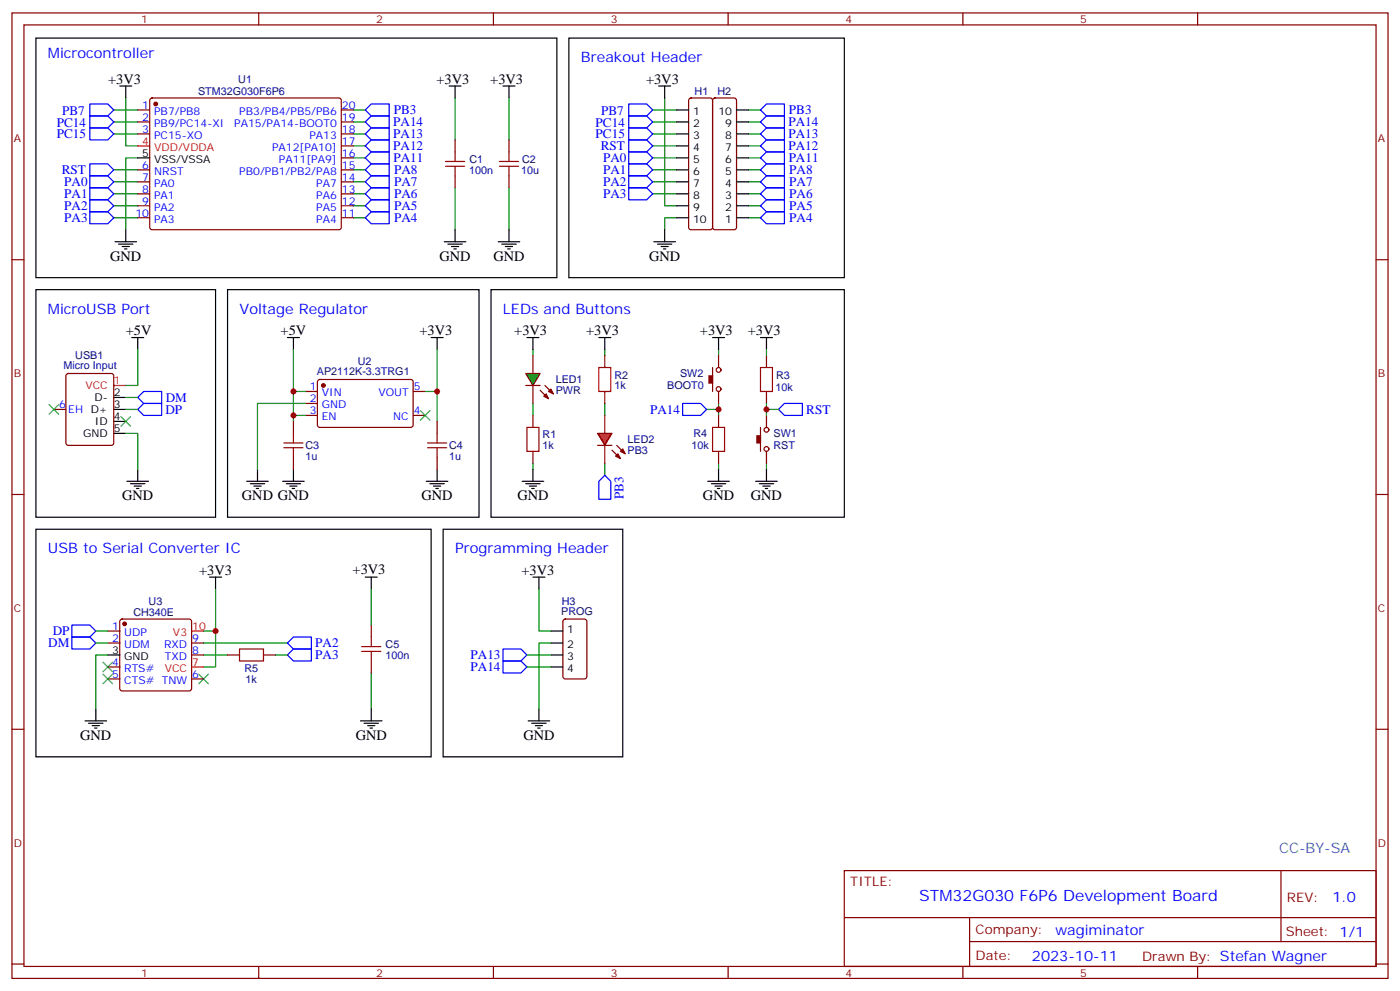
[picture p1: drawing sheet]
<svg xmlns="http://www.w3.org/2000/svg" width="412mm" height="292mm" viewBox="0 0 412 292" stroke-linecap="round" stroke-linejoin="round" font-family="sans-serif">
<g fill="none" stroke="#870000" stroke-width=".35">
<path d="M3.5 3.8h405.4v284.3h-405.4zM7.1 7.3h398.2v277.3h-398.2zM76.2 3.8v3.5M145.3 3.8v3.5M214.5 3.8v3.5M283.6 3.8v3.5M352.8 3.8v3.5M203.1 29.1l.5-.2h5.6l.5 .2 .2 .5v37.4l-.2 .5-.5 .2h-5.6l-.5-.3-.3-.4v-37.4zM210.1 29.1l.5-.2h5.7l.5 .2 .2 .5v37.4l-.3 .5-.4 .2h-5.7l-.5-.3-.2-.4v-37.4zM134.1 41.2v3.5M134.1 51.8v3.5M149.9 41.2v3.5"/>
<path d="M149.9 51.8v3.5M3.5 76.5h3.6M405.3 76.5h3.6M19.6 110.2l.5-.2h12.7l.7 .4v20.1l-.4 .6-13 .1-.6-.5-.1-20zM90 115.3h3.5M90 118.8h3.5M93.7 112l.5-.2h27.1l.4 .7-.1 12.9-.6 .5-27.1-.1-.4-.6v-12.7zM121.7 115.3h3.5M178.2 104.7v3.5M178.2 115.3v3.5M15.9 120.6h3.5M86.4 124.1v3.5"/>
<path d="M86.4 134.7v3.5M90 122.3h3.5M121.7 122.3h3.5M128.8 124.1v3.5M128.8 134.7v3.5M157 122.3v3.6M157 132.9v3.6M176 131.2h4.3M178.2 122.3v5.3M178.2 131.2v5.3M180.3 132.6l2.4 2.4M181.7 131.2l2.4 2.4"/>
<path d="M224 125.9v7M225.8 122.3v3.6M225.8 132.9v3.6M3.5 145.6h3.6M405.3 145.6h3.6M166 182.5l.5-.2h5.7l.6 .4 .1 16.5-.5 .7-5.9 .1-.6-.5-.1-16.5zM3.5 214.8h3.6M405.3 214.8h3.6M248.7 256.4h156.6v28.2h-156.6zM377.3 256.4v20.9M248.7 270.2h156.5M285.6 277.3h119.6"/>
<path d="M285.6 270.2v14.2M3.5 283.9h3.6M76.2 284.6v3.5M145.3 284.6v3.5M214.5 284.6v3.5M283.6 284.6v3.5M352.8 284.6v3.5M405.3 283.9h3.6"/>
<circle cx="225.8" cy="126.6" r=".71"/>
<circle cx="225.8" cy="132.2" r=".71"/>
</g>
<g fill="none" stroke="#008700" stroke-width=".35">
<path d="M33.5 32.4h7.1M33.5 35.9h7.1M33.5 39.4h7.1M37 28.9v14.1h3.6M104.1 32.4h3.5M104.1 35.9h3.5M104.1 39.4h3.5M134.1 28.9v12.3M149.9 28.9v12.3M192.3 32.4h7M192.3 35.9h7M192.3 39.4h7"/>
<path d="M195.8 28.9v31.7h3.5M220.5 32.4h3.5M220.5 35.9h3.5M220.5 39.4h3.5M33.5 50h7.1M33.5 53.6h7.1M33.5 57.1h7.1M40.6 46.5h-3.6v21.2M104.1 43h3.5M104.1 46.5h3.5M104.1 50h3.5M104.1 53.6h3.5"/>
<path d="M104.1 57.1h3.5M134.1 55.3v12.4M149.9 55.3v12.4M192.3 43h7M192.3 46.5h7M192.3 50h7M192.3 53.6h7M192.3 57.1h7M220.5 43h3.5M220.5 46.5h3.5M220.5 50h3.5M220.5 53.6h3.5"/>
<path d="M220.5 57.1h3.5M33.5 60.6h7.1M33.5 64.1h7.1M104.1 60.6h3.5M104.1 64.1h3.5M199.3 64.1h-3.5v3.6M220.5 60.6h3.5M220.5 64.1h3.5M40.6 102.9v10.6h-3.6M86.4 102.9v12.4h3.6M86.4 115.3v8.8M90 118.8h-14.2v19.4"/>
<path d="M128.8 102.9v12.4h-3.6M128.8 115.3v8.8M157 102.9v1.8M157 118.8v3.5M178.2 102.9v1.8M178.2 118.8v3.5M37 127.6h3.6v10.6M86.4 122.3h3.6M157 136.5v1.7M178.2 136.5v3.5M225.8 136.5v1.7M158.7 173.5v12.3h3.6"/>
<path d="M155.2 192.9h7.1M155.2 196.4h7.1M162.3 189.4h-3.6v19.4"/>
</g>
<g fill="none" stroke="#000" stroke-width=".35">
<path d="M10.6 11.2h153.4v70.6h-153.4zM167.6 11.2h81.1v70.6h-81.1zM35.3 25.3h3.5M37 25.3v3.6M132.3 25.3h3.5M134.1 25.3v3.6M148.2 25.3h3.5M149.9 25.3v3.6M194 25.3h3.6M195.8 25.3v3.6M199.3 39.4h3.5M199.3 35.9h3.5"/>
<path d="M199.3 32.4h3.5M217 39.4h3.5M217 35.9h3.5M217 32.4h3.5M199.3 57.1h3.5M199.3 53.6h3.5M199.3 50h3.5M199.3 46.5h3.5M199.3 43h3.5M217 57.1h3.5M217 53.6h3.5M217 50h3.5"/>
<path d="M217 46.5h3.5M217 43h3.5M33.9 71.2h6.3M34.9 71.9h4.3M36 72.6h2.1M36.7 73.3h.7M37 67.7v3.5M130.9 71.2h6.3M131.9 71.9h4.3M133 72.6h2.1M133.7 73.3h.7M134.1 67.7v3.5"/>
<path d="M146.8 71.2h6.3M147.8 71.9h4.2M148.9 72.6h2.1M149.6 73.3h.7M149.9 67.7v3.5M192.6 71.2h6.4M193.7 71.9h4.2M194.7 72.6h2.1M195.4 73.3h.7M195.8 67.7v3.5M199.3 64.1h3.5M199.3 60.6h3.5"/>
<path d="M217 64.1h3.5M217 60.6h3.5M10.6 85.3h52.9v67h-52.9zM38.8 99.4h3.5M40.6 99.4v3.5M67 85.3h74.1v67h-74.1zM84.7 99.4h3.5M86.4 99.4v3.5M127 99.4h3.5M128.8 99.4v3.5M144.6 85.3h104.1v67h-104.1zM155.2 99.4h3.5"/>
<path d="M157 99.4v3.5M176.4 99.4h3.5M178.2 99.4v3.5M33.5 117.1h3.5M33.5 127.6h3.5M33.5 124.1h3.5M33.5 120.6h3.5M40.6 138.2v3.5M75.8 138.2v3.5M86.4 138.2v3.5M128.8 138.2v3.5M157 138.2v3.5"/>
<path d="M225.8 138.2v3.5M37.4 141.7h6.3M38.5 142.5h4.2M39.5 143.2h2.1M40.2 143.9h.7M72.7 141.7h6.3M73.7 142.5h4.3M74.8 143.2h2.1M75.5 143.9h.7M83.3 141.7h6.3M84.3 142.5h4.2M85.4 143.2h2.1"/>
<path d="M86.1 143.9h.7M125.6 141.7h6.3M126.6 142.5h4.3M127.7 143.2h2.1M128.4 143.9h.7M130.5 155.9h52.9v67h-52.9zM153.8 141.7h6.4M154.9 142.5h4.2M155.9 143.2h2.1M156.6 143.9h.7M222.6 141.7h6.4M223.7 142.5h4.2"/>
<path d="M224.7 143.2h2.1M225.4 143.9h.7M157 170h3.5M158.7 170v3.5M162.3 185.8h3.5M162.3 189.4h3.5M162.3 192.9h3.5M162.3 196.4h3.5M155.6 212.3h6.3M156.6 213h4.3M157.7 213.7h2.1M158.4 214.4h.7"/>
<path d="M158.7 208.8v3.5"/>
</g>
<g fill="none" stroke="#00f" stroke-width=".35">
<path d="M26.5 37.7h5.2l1.8 1.7-1.8 1.8h-5.2zM26.5 34.1h5.2l1.8 1.8-1.8 1.8h-5.2zM26.5 30.6h5.2l1.8 1.8-1.8 1.7h-5.2zM107.6 35.9l1.8-1.8h5.3v3.6h-5.3zM107.6 39.4l1.8-1.7h5.3v3.5h-5.3zM109.4 30.6h5.3v3.5h-5.3l-1.8-1.7zM185.2 37.7h5.3l1.8 1.7-1.8 1.8h-5.3zM185.2 34.1h5.3l1.8 1.8-1.8 1.8h-5.3zM185.2 30.6h5.3l1.8 1.8-1.8 1.7h-5.3zM224 39.4l1.8-1.7h5.3v3.5h-5.3zM224 35.9l1.8-1.8h5.3v3.6h-5.3zM224 32.4l1.8-1.8h5.3v3.5h-5.3z"/>
<path d="M26.5 48.3h5.2l1.8 1.7-1.8 1.8h-5.2zM26.5 58.8h5.2l1.8 1.8-1.8 1.8h-5.2zM26.5 55.3h5.2l1.8 1.8-1.8 1.7h-5.2zM26.5 51.8h5.2l1.8 1.8-1.8 1.7h-5.2zM107.6 43l1.8-1.8h5.3v3.5h-5.3zM107.6 46.5l1.8-1.8h5.3v3.6h-5.3zM107.6 50l1.8-1.7h5.3v3.5h-5.3zM107.6 53.6l1.8-1.8h5.3v3.5h-5.3zM107.6 57.1l1.8-1.8h5.3v3.5h-5.3zM185.2 55.3h5.3l1.8 1.8-1.8 1.7h-5.3zM185.2 51.8h5.3l1.8 1.8-1.8 1.7h-5.3zM185.2 48.3h5.3l1.8 1.7-1.8 1.8h-5.3z"/>
<path d="M185.2 44.7h5.3l1.8 1.8-1.8 1.8h-5.3zM185.2 41.2h5.3l1.8 1.8-1.8 1.7h-5.3zM224 57.1l1.8-1.8h5.3v3.5h-5.3zM224 53.6l1.8-1.8h5.3v3.5h-5.3zM224 50l1.8-1.7h5.3v3.5h-5.3zM224 46.5l1.8-1.8h5.3v3.6h-5.3zM224 43l1.8-1.8h5.3v3.5h-5.3zM26.5 62.4h5.2l1.8 1.7-1.8 1.8h-5.2zM107.6 60.6l1.8-1.8h5.3v3.6h-5.3zM107.6 64.1l1.8-1.7h5.3v3.5h-5.3zM224 64.1l1.8-1.7h5.3v3.5h-5.3zM224 60.6l1.8-1.8h5.3v3.6h-5.3z"/>
<path d="M178.2 140l1.7 1.7v5.3h-3.5v-5.3zM229.3 120.6l1.8-1.8h5.3v3.5h-5.3zM148.2 194.7h5.3l1.7 1.7-1.7 1.8h-5.3zM148.2 191.1h5.3l1.7 1.8-1.7 1.8h-5.3z"/>
</g>
<g fill="none" stroke="#a10000" stroke-width=".35">
<path d="M131.2 47.6h5.7M131.2 49h5.7M134.1 44.7v2.9M134.1 49v2.8M147.1 47.6h5.7M147.1 49h5.7M149.9 44.7v2.9M149.9 49v2.8M176.4 108.2h3.5v7.1h-3.5zM83.6 131.9h5.7M83.6 130.5h5.7M86.4 127.6v2.9"/>
<path d="M86.4 131.9v2.8M125.9 131.9h5.7M125.9 130.5h5.7M128.8 127.6v2.9M128.8 131.9v2.8M155.2 125.9h3.5v7h-3.5z"/>
</g>
<path d="M33.5 113.5h3.5" fill="none" stroke="#f00" stroke-width=".35"/>
<path d="M14.5 119.2l2.8 2.8M17.3 119.2l-2.8 2.8M35.6 122.7l2.9 2.8M38.5 122.7l-2.9 2.8M123.8 120.9l2.8 2.9M126.6 120.9l-2.8 2.9" fill="none" stroke="#3c3" stroke-width=".35"/>
<g fill="#870000" stroke="#870000" stroke-width=".35">
<path d="M223 128.3h1v2.2h-1z"/>
<path d="M182 133.6l.7 1.4-1.4-.7z"/>
<path d="M182.7 132.9l.7-.7 .7 1.4z"/>
<circle cx="95.2" cy="113.5" r=".53"/>
</g>
<path d="M176 127.6h4.3l-2.1 3.6z" fill="#f00" stroke="#870000" stroke-width=".35"/>
<path d="M157 104.7v5.3M157 113.5v5.3" fill="none" stroke="#870000" stroke-width=".35"/>
<path d="M154.9 110h4.2l-2.1 3.5z" fill="#0c0" stroke="#870000" stroke-width=".35"/>
<g fill="none" stroke="#870000" stroke-width=".35">
<path d="M40.6 32.4h3.5M40.6 35.9h3.5M40.6 39.4h3.5M44.3 29.1l.5-.2h55l.5 .2 .2 .5v37.6l-.7 .5-55.3-.1-.4-.6v-37.4zM100.5 32.4h3.6M100.5 35.9h3.6M100.5 39.4h3.6M40.6 50h3.5M40.6 53.6h3.5M40.6 57.1h3.5M100.5 50h3.6M100.5 53.6h3.6"/>
<path d="M100.5 57.1h3.6M100.5 46.5h3.6M100.5 43h3.6M40.6 60.6h3.5M40.6 64.1h3.5M100.5 60.6h3.6M100.5 64.1h3.6M154.9 113.5h4.2M159.1 114.9l2.5 2.5M160.5 113.5l2.5 2.5M209.9 108.2v7.1M211.7 104.7v3.5"/>
<path d="M211.7 115.3v3.5M225.8 104.7v3.5M225.8 115.3v3.5M211.7 122.3v3.6M211.7 132.9v3.6M31.7 185.8h3.6M31.7 189.4h3.6M31.7 196.4h3.6M31.7 200h3.6M35.5 182.5l.5-.2h19.7l.5 .2 .2 .5v19.8l-.2 .5-.5 .2h-19.7l-.5-.3-.2-.4v-19.8zM56.4 192.9h3.6M56.4 189.4h3.6"/>
<path d="M56.4 200h3.6M67 192.9h3.6M77.6 192.9h3.5M109.4 184.1v3.5M109.4 194.7v3.5"/>
<circle cx="211.7" cy="114.6" r=".71"/>
<circle cx="211.7" cy="108.9" r=".71"/>
</g>
<g fill="#870000" stroke="#870000" stroke-width=".35">
<path d="M160.9 116l.7 1.4-1.4-.7z"/>
<path d="M161.6 115.3l.7-.7 .7 1.4z"/>
<path d="M208.8 110.7h1.1v2.1h-1.1z"/>
<circle cx="45.9" cy="30.6" r=".53"/>
<circle cx="36.7" cy="183.7" r=".53"/>
</g>
<path d="M224 108.2h3.5v7.1h-3.5zM209.9 125.9h3.5v7h-3.5zM70.6 191.1h7v3.6h-7zM106.5 191.8h5.7M106.5 190.4h5.7M109.4 187.6v2.8M109.4 191.8v2.9" fill="none" stroke="#a10000" stroke-width=".35"/>
<g fill="none" stroke="#000" stroke-width=".35">
<path d="M40.6 46.5h3.5M209.9 99.4h3.5M211.7 99.4v3.5M224 99.4h3.5M225.8 99.4v3.5M211.7 138.2v3.5M10.6 155.9h116.4v67h-116.4zM208.5 141.7h6.3M209.5 142.5h4.3M210.6 143.2h2.1M211.3 143.9h.7M61.7 170h3.6"/>
<path d="M63.5 170v3.5M107.6 170h3.5M109.4 170v3.5M31.7 192.9h3.6M25 212.3h6.4M26.1 213h4.2M27.2 213.7h2.1M27.9 214.4h.7M28.2 208.8v3.5M106.2 212.3h6.3M107.2 213h4.3M108.3 213.7h2.1"/>
<path d="M109 214.4h.7M109.4 208.8v3.5"/>
</g>
<g fill="none" stroke="#008700" stroke-width=".35">
<path d="M37 117.1h3.6M211.7 102.9v1.8M211.7 118.8v3.5M225.8 102.9v1.8M225.8 118.8v3.5M37 120.6h3.6M208.1 120.6h3.6M211.7 136.5v1.7M225.8 120.6h3.5M63.5 173.5v12.3h-3.5M109.4 173.5v10.6M28.2 189.4h3.5"/>
<path d="M28.2 185.8h3.5M31.7 192.9h-3.5v15.9M60 192.9h7M60 189.4h24.7M63.5 185.8v10.6h-3.5M81.1 192.9h3.6M109.4 198.2v10.6"/>
</g>
<path d="M40.6 43h3.5M56.4 196.4h3.6M56.4 185.8h3.6" fill="none" stroke="#f00" stroke-width=".35"/>
<path d="M30.3 195l2.9 2.8M30.3 198.5l2.9 2.9M33.2 195l-2.9 2.8M33.2 198.5l-2.9 2.9M58.6 198.5l2.8 2.9M61.4 198.5l-2.8 2.9" fill="none" stroke="#3c3" stroke-width=".35"/>
<path d="M40.6 117.1l1.7-1.8h5.3v3.5h-5.3zM201.1 118.8h5.3l1.7 1.8-1.7 1.7h-5.3zM40.6 120.6l1.7-1.8h5.3v3.5h-5.3zM21.2 184.1h5.3l1.7 1.7-1.7 1.8h-5.3zM21.2 187.6h5.3l1.7 1.8-1.7 1.7h-5.3zM84.7 189.4l1.7-1.8h5.3v3.5h-5.3zM86.4 191.1h5.3v3.6h-5.3l-1.7-1.8z" fill="none" stroke="#00f" stroke-width=".35"/>
<g fill="#c00">
<circle cx="128.8" cy="115.3" r=".88"/>
<circle cx="86.4" cy="115.3" r=".88"/>
<circle cx="86.4" cy="122.3" r=".88"/>
<circle cx="225.8" cy="120.6" r=".88"/>
<circle cx="63.5" cy="185.8" r=".88"/>
<circle cx="211.7" cy="120.6" r=".88"/>
</g>
<text font-size="4.6" fill="#00f" x="270.8" y="265.4">STM32G030 F6P6 Development Board</text>
<g font-size="4.2" fill="#00f">
<text x="14.1" y="17.2">Microcontroller</text>
<text x="171.1" y="18.3">Breakout Header</text>
<text x="14.1" y="92.4">MicroUSB Port</text>
<text x="70.6" y="92.4">Voltage Regulator</text>
<text x="148.2" y="92.4">LEDs and Buttons</text>
<text x="14.1" y="162.9">USB to Serial Converter IC</text>
<text x="134.1" y="162.9">Programming Header</text>
<text x="392.5" y="265.7">1.0</text>
<text x="310.9" y="275.2">wagiminator</text>
<text x="304" y="283">2023-10-11</text>
</g>
<g font-size="4.2">
<text x="31.9" y="24.6">+3V3</text>
<text x="128.6" y="24.7">+3V3</text>
<text x="144.4" y="24.7">+3V3</text>
<text x="190.3" y="24.7">+3V3</text>
<text x="32.5" y="76.8">GND</text>
<text x="129.5" y="76.8">GND</text>
<text x="145.3" y="76.8">GND</text>
<text x="191.2" y="76.8">GND</text>
<text x="37" y="98.7">+5V</text>
<text x="82.7" y="98.7">+5V</text>
<text x="123.6" y="98.7">+3V3</text>
<text x="151.5" y="98.7">+3V3</text>
<text x="172.7" y="98.7">+3V3</text>
<text x="206.2" y="98.7">+3V3</text>
<text x="220.3" y="98.7">+3V3</text>
<text x="36" y="147.4">GND</text>
<text x="71.3" y="147.4">GND GND</text>
<text x="124.2" y="147.4">GND</text>
<text x="152.4" y="147.4">GND</text>
<text x="207.1" y="147.4">GND</text>
<text x="221.2" y="147.4">GND</text>
<text x="58.7" y="169.3">+3V3</text>
<text x="103.9" y="168.9">+3V3</text>
<text x="153.6" y="169.3">+3V3</text>
<text x="23.6" y="217.9">GND</text>
<text x="104.8" y="217.9">GND</text>
<text x="154.2" y="217.9">GND</text>
</g>
<text font-size="4.2" fill="#0099b0" x="376.8" y="251.1">CC-BY-SA</text>
<g font-size="3.9" fill="#00f">
<text x="18.3" y="33.7">PB7</text>
<text x="116" y="33.7">PB3</text>
<text x="177" y="33.7">PB7</text>
<text x="232.4" y="33.7">PB3</text>
<text x="16.7" y="40.8">PC15</text>
<text x="16.7" y="37.3">PC14</text>
<text x="115.8" y="37.2">PA14</text>
<text x="115.8" y="40.7">PA13</text>
<text x="175.5" y="40.8">PC15</text>
<text x="175.5" y="37.3">PC14</text>
<text x="232.2" y="40.7">PA13</text>
<text x="232.2" y="37.2">PA14</text>
<text x="115.8" y="44.2">PA12</text>
<text x="115.9" y="47.8">PA11</text>
<text x="177" y="44.3">RST</text>
<text x="177.7" y="47.8">PA0</text>
<text x="232.2" y="44.2">PA12</text>
<text x="232.3" y="47.8">PA11</text>
<text x="18.2" y="51.4">RST</text>
<text x="116.1" y="51.3">PA8</text>
<text x="177.7" y="51.3">PA1</text>
<text x="232.5" y="51.3">PA8</text>
<text x="18.9" y="58.4">PA1</text>
<text x="18.9" y="54.8">PA0</text>
<text x="116.1" y="54.8">PA7</text>
<text x="116.1" y="58.4">PA6</text>
<text x="177.7" y="58.4">PA3</text>
<text x="177.7" y="54.8">PA2</text>
<text x="232.5" y="58.4">PA6</text>
<text x="232.5" y="54.8">PA7</text>
<text x="18.9" y="65.4">PA3</text>
<text x="18.9" y="61.9">PA2</text>
<text x="116.1" y="61.9">PA5</text>
<text x="116.1" y="65.4">PA4</text>
<text x="232.5" y="65.4">PA4</text>
<text x="232.5" y="61.9">PA5</text>
<text x="48.8" y="118.3">DM</text>
<text x="48.7" y="121.8">DP</text>
<text x="191.5" y="121.9">PA14</text>
<text x="237.5" y="121.8">RST</text>
<text x="183.6" y="147" transform="rotate(-90 183.6 147)">PB3</text>
<text x="14.2" y="190.6">DM</text>
<text x="15.5" y="187.1">DP</text>
<text x="92.8" y="190.6">PA2</text>
<text x="92.8" y="194.2">PA3</text>
<text x="138.6" y="197.7">PA14</text>
<text x="138.6" y="194.2">PA13</text>
</g>
<g font-size="3.9" fill="#800">
<text x="250.5" y="261">TITLE:</text>
<text x="379.1" y="265.7">REV:</text>
<text x="287.4" y="275.2">Company:</text>
<text x="378.7" y="275.8">Sheet: 1/1</text>
<text x="287.4" y="282.9">Date:</text>
<text x="336.4" y="282.9">Drawn By: Stefan Wagner</text>
</g>
<g font-size="3.2" fill="#800">
<text x="41.6" y="6.8">1</text>
<text x="110.8" y="6.8">2</text>
<text x="179.9" y="6.8">3</text>
<text x="249.1" y="6.8">4</text>
<text x="318.2" y="6.8">5</text>
<text x="4.1" y="41.9">A</text>
<text x="405.9" y="41.9">A</text>
<text x="4.1" y="111.1">B</text>
<text x="405.9" y="111.1">B</text>
<text x="4.1" y="180.2">C</text>
<text x="405.9" y="180.2">C</text>
<text x="4.1" y="249.3">D</text>
<text x="405.9" y="249.3">D</text>
<text x="41.6" y="287.6">1</text>
<text x="110.8" y="287.6">2</text>
<text x="179.9" y="287.6">3</text>
<text x="249.1" y="287.6">4</text>
<text x="318.2" y="287.6">5</text>
</g>
<g font-size="3.2" fill="#000080">
<text x="58.4" y="27.9">STM32G030F6P6</text>
<text x="70.2" y="24.5">U1</text>
<text x="204.6" y="27.9">H1</text>
<text x="211.3" y="27.9">H2</text>
<text x="153.8" y="48">C2</text>
<text x="138.2" y="51.2">100n</text>
<text x="138.3" y="48">C1</text>
<text x="153.5" y="51.2">10u</text>
<text x="22.2" y="105.7">USB1</text>
<text x="105.4" y="107.4">U2</text>
<text x="18.7" y="108.7">Micro Input</text>
<text x="93.3" y="110.5">AP2112K-3.3TRG1</text>
<text x="163.7" y="112.9">LED1</text>
<text x="181" y="111.5">R2</text>
<text x="200.3" y="111.1">SW2</text>
<text x="228.6" y="111.5">R3</text>
<text x="163.7" y="116.1">PWR</text>
<text x="181" y="114.7">1k</text>
<text x="196.6" y="114.7">BOOT0</text>
<text x="228.4" y="115">10k</text>
<text x="159.8" y="129.1">R1</text>
<text x="184.9" y="130.6">LED2</text>
<text x="204.3" y="128.7">R4</text>
<text x="227.9" y="128.8">SW1</text>
<text x="90" y="135.5">1u</text>
<text x="90" y="132.3">C3</text>
<text x="132.3" y="135.5">1u</text>
<text x="132.3" y="132.3">C4</text>
<text x="159.8" y="132.3">1k</text>
<text x="184.9" y="133.7">PB3</text>
<text x="203.7" y="132.3">10k</text>
<text x="227.8" y="132.3">RST</text>
<text x="43.8" y="178.1">U3</text>
<text x="165.5" y="178.1">H3</text>
<text x="39.3" y="181.3">CH340E</text>
<text x="165.3" y="181.3">PROG</text>
<text x="113.6" y="190.9">C5</text>
<text x="72" y="198">R5</text>
<text x="113.5" y="194.1">100n</text>
<text x="72.3" y="201.1">1k</text>
</g>
<g font-size="3.2" fill="#00f">
<text x="41.9" y="32">1</text>
<text x="41.9" y="35.6">2</text>
<text x="45.4" y="33.8">PB7/PB8</text>
<text x="70.5" y="33.8">PB3/PB4/PB5/PB6</text>
<text x="100.7" y="35.6">19</text>
<text x="100.7" y="32">20</text>
<text x="41.9" y="39.1">3</text>
<text x="45.4" y="37.3">PB9/PC14-XI</text>
<text x="45.4" y="40.9">PC15-XO</text>
<text x="69" y="37.3">PA15/PA14-BOOT0</text>
<text x="91.1" y="40.9">PA13</text>
<text x="100.7" y="39.1">18</text>
<text x="80.1" y="44.4">PA12[PA10]</text>
<text x="82.1" y="47.9">PA11[PA9]</text>
<text x="100.7" y="46.1">16</text>
<text x="100.7" y="42.6">17</text>
<text x="41.9" y="49.7">6</text>
<text x="41.9" y="53.2">7</text>
<text x="45.4" y="51.4">NRST</text>
<text x="70.5" y="51.4">PB0/PB1/PB2/PA8</text>
<text x="100.7" y="53.2">14</text>
<text x="100.7" y="49.7">15</text>
<text x="41.9" y="56.7">8</text>
<text x="45.4" y="55">PA0</text>
<text x="45.4" y="58.5">PA1</text>
<text x="93.1" y="58.5">PA6</text>
<text x="93.1" y="55">PA7</text>
<text x="100.7" y="56.7">13</text>
<text x="39.9" y="63.8">10</text>
<text x="41.9" y="60.3">9</text>
<text x="45.4" y="62">PA2</text>
<text x="45.4" y="65.5">PA3</text>
<text x="93.1" y="65.5">PA4</text>
<text x="93.1" y="62">PA5</text>
<text x="100.7" y="63.8">11</text>
<text x="100.7" y="60.3">12</text>
<text x="91.3" y="114.9">1</text>
<text x="91.3" y="118.5">2</text>
<text x="94.8" y="116.7">VIN</text>
<text x="111.5" y="116.7">VOUT</text>
<text x="121.9" y="114.9">5</text>
<text x="17.4" y="120.2">6</text>
<text x="20.1" y="121.6">EH D+</text>
<text x="91.3" y="122">3</text>
<text x="94.8" y="120.2">GND</text>
<text x="94.8" y="123.8">EN</text>
<text x="115.8" y="123.8">NC</text>
<text x="121.9" y="122">4</text>
<text x="33.1" y="185.5">1</text>
<text x="33.1" y="189">2</text>
<text x="36.6" y="187.3">UDP</text>
<text x="36.6" y="190.8">UDM</text>
<text x="48.3" y="190.8">RXD</text>
<text x="56.6" y="189">9</text>
<text x="33.1" y="196.1">4</text>
<text x="36.6" y="197.8">RTS#</text>
<text x="48.6" y="194.3">TXD</text>
<text x="56.6" y="192.5">8</text>
<text x="33.1" y="199.6">5</text>
<text x="36.6" y="201.4">CTS# TNW</text>
<text x="56.6" y="199.6">6</text>
</g>
<g font-size="3.2">
<text x="204.2" y="33.8">1</text>
<text x="211.6" y="33.8">10</text>
<text x="204.2" y="37.3">2</text>
<text x="204.2" y="40.9">3</text>
<text x="213.6" y="40.9">8</text>
<text x="213.6" y="37.3">9</text>
<text x="41.9" y="46.1">5</text>
<text x="45.4" y="47.9">VSS/VSSA</text>
<text x="204.2" y="44.4">4</text>
<text x="204.2" y="47.9">5</text>
<text x="213.6" y="47.9">6</text>
<text x="213.6" y="44.4">7</text>
<text x="204.2" y="51.4">6</text>
<text x="213.6" y="51.4">5</text>
<text x="204.2" y="55">7</text>
<text x="204.2" y="58.5">8</text>
<text x="213.6" y="58.5">3</text>
<text x="213.6" y="55">4</text>
<text x="204.2" y="62">9</text>
<text x="204.2" y="65.5">10</text>
<text x="213.6" y="65.5">1</text>
<text x="213.6" y="62">2</text>
<text x="27.9" y="118.1">D-</text>
<text x="33.5" y="116.7">2</text>
<text x="28" y="125.2">ID</text>
<text x="33.5" y="123.8">4</text>
<text x="33.5" y="120.2">3</text>
<text x="24.5" y="128.7">GND</text>
<text x="33.5" y="127.3">5</text>
<text x="167.1" y="186.5">1</text>
<text x="167.1" y="190.8">2</text>
<text x="33.1" y="192.5">3</text>
<text x="36.6" y="194.3">GND</text>
<text x="167.1" y="194.3">3</text>
<text x="167.1" y="197.8">4</text>
</g>
<g font-size="3.2" fill="#f00">
<text x="41.9" y="42.6">4</text>
<text x="45.4" y="44.4">VDD/VDDA</text>
<text x="33.5" y="113.2">1</text>
<text x="25.1" y="114.6">VCC</text>
<text x="56.6" y="185.5">10</text>
<text x="51" y="187.3">V3</text>
<text x="48.5" y="197.8">VCC</text>
<text x="56.6" y="196.1">7</text>
</g>
</svg>
